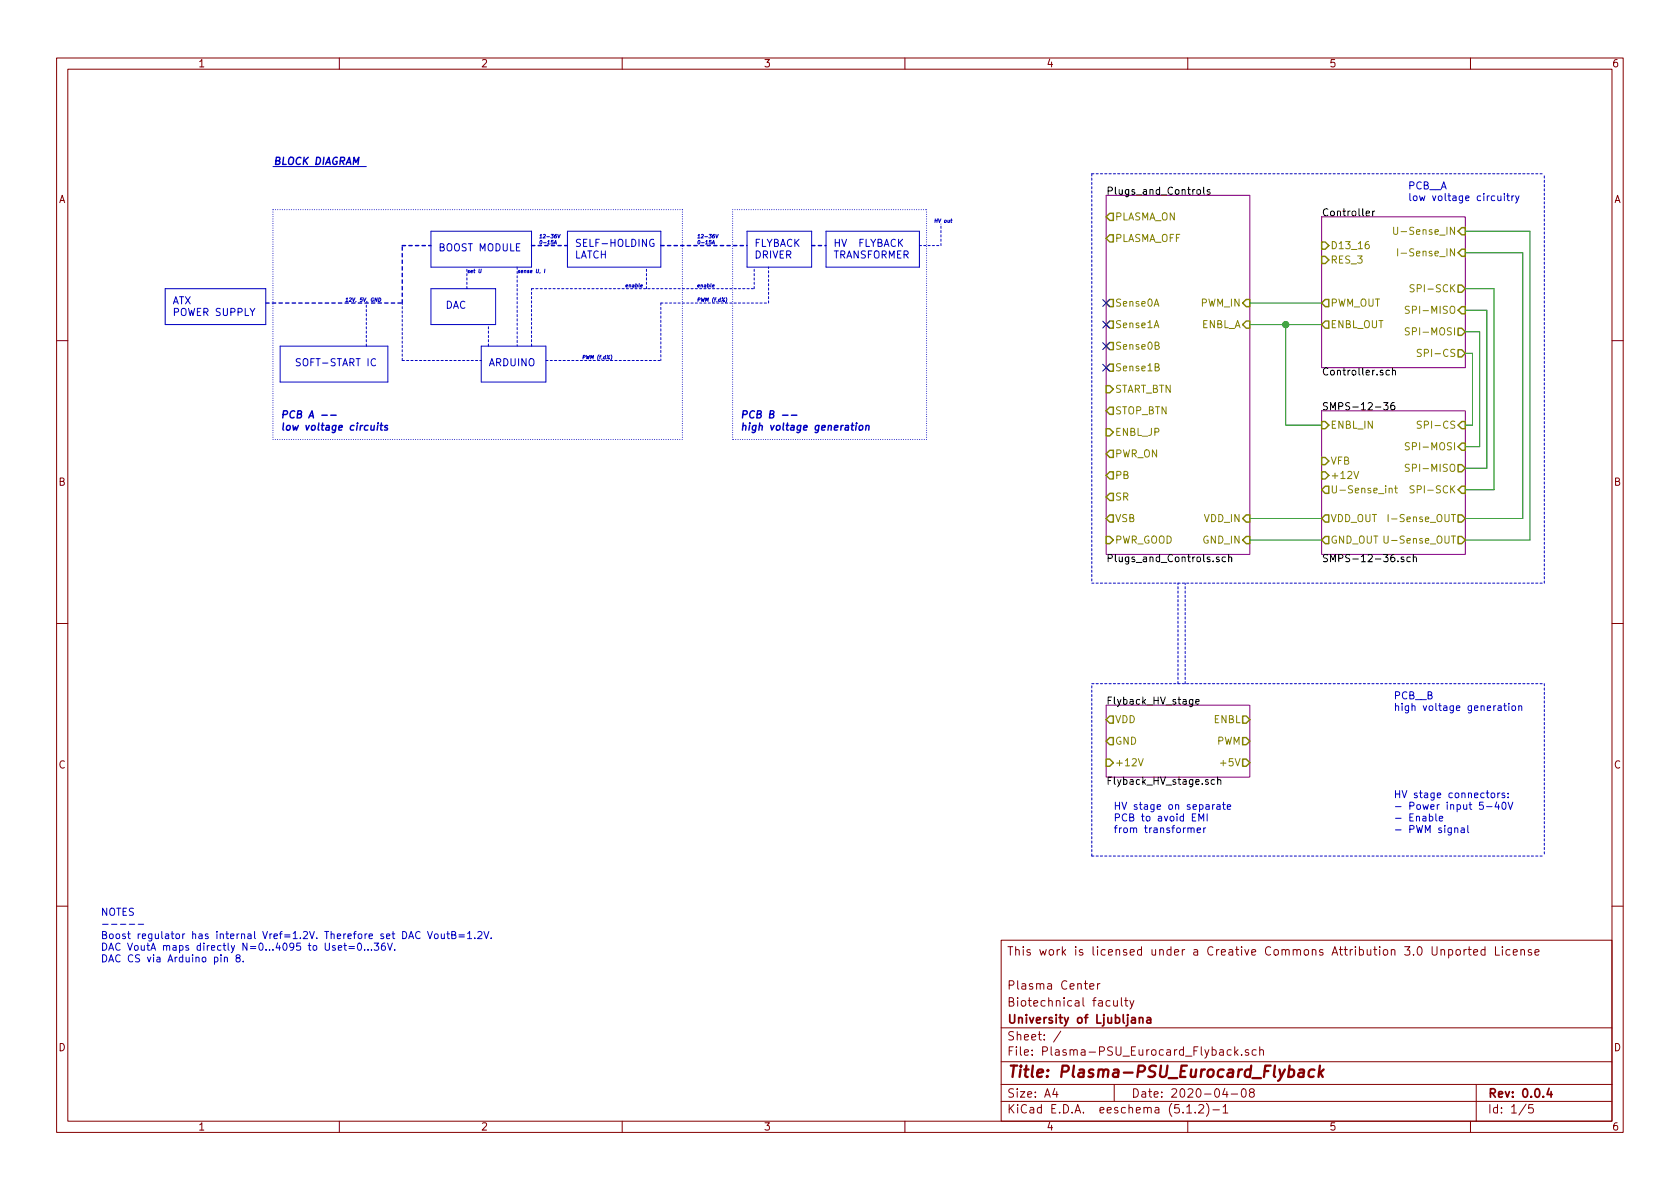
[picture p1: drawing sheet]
<svg xmlns="http://www.w3.org/2000/svg" width="297mm" height="210mm" viewBox="0 0 297 210" stroke-linecap="round" stroke-linejoin="round" font-family="sans-serif">
<g fill="none" stroke="#840000" stroke-width=".18">
<path d="M10 10.3h277v189.9h-277zM12 12.2h273v186.1h-273zM60 10.3v1.9M110 10.3v1.9M160 10.3v1.9M210 10.3v1.9M260 10.3v1.9M10 60.2h2M285 60.2h2M10 110.3h2M285 110.3h2M10 160.2h2"/>
<path d="M177 166.3h108v32h-108zM192.7 174.4l.7-.1-.1-.3-.4-.1-.2 .2 .1 .7h.5M194.1 173.9v1M194.5 173.9l-.3 .1-.1 .2M196.9 176.9v.8a.39 .39 0 0 0 .7 .1M197.6 176.9v1M198.3 176.4v1.3l.2 .2M198.8 176.9h.6M199.1 176.4v1.3l.3 .2M199.8 176.9l.3 1M200.5 176.9l-.5 1.4-.2 .1M254.8 168l.2-.1 .3 .1 .1 .9"/>
<path d="M254.8 167.9v1M256.1 168l.5-.1 .2 .3-.1 .6h-.6M256.1 167.9v1.5M257.5 168l.2-.1 .4 .1v.8l-.2 .1-.4-.1zM258.9 167.9v1M259.3 167.9l-.3 .1-.1 .2M259.6 167.9h.5M259.8 167.4v1.3l.3 .2M260.6 168.4l.7-.1-.1-.3-.4-.1-.2 .2v.7h.6M262.6 168l-.5-.1-.3 .3 .2 .6h.6M262.6 167.4v1.5M264.4 167.4v1.5h.7"/>
<path d="M265.6 167.4v.2M265.6 167.9v1M267 168l-.5-.1-.2 .3v.6l.2 .1 .5-.1M267.6 168.4l.7-.1-.1-.3-.4-.1-.2 .2v.7h.6M268.9 168l.2-.1 .4 .1v.9M268.9 167.9v1M270.8 168l-.4-.1-.2 .2 .1 .2 .5 .2v.3h-.6M271.4 168.4l.7-.1v-.3l-.5-.1-.2 .2 .1 .7h.6M285 160.2h2M60 198.3v1.9M110 198.3v1.9M160 198.3v1.9"/>
<path d="M177 194.8h108M177 191.8h108M177 187.8h108M177 181.8h108M186.5 192.5l-.4 1h1M186.8 193v1M187.6 182.3l-1.3 2M197 191.8v3M209.8 195.8l.5-.5v1.5M209.8 196.8h.9M210 198.3v1.9M211.3 196.7v.1"/>
<path d="M212 195.5l.2-.2h.3l.3 .5-.9 1h.9M213.3 195.1a1.71 1.71 0 0 1 0 2.3M214.5 196.3h1.1M216.3 195.8l.4-.5v1.5M216.3 196.8h.8M216.6 192.5l-.4 1h.9M216.9 193v1M217.7 185.7l-.5-.1-.2 .3 .1 .6h.6M217.7 193.5h1.1M218.3 185.1v1.5M218.5 186l.4 .6M218.9 185.6l-.6 .6"/>
<path d="M219.5 186.5v.1M219.6 192.7l.4-.2a.94 .94 0 0 1 0 1.5 .82 .82 0 0 1-.4-1.3zM220.8 185.7a.37 .37 0 0 0-.6 .1v.2l.6 .2v.1l-.2 .3-.4-.1M221.2 193.2l-.3-.3 .1-.2 .2-.2 .4 .1 .2 .2-.1 .2-.6 .2a.48 .48 0 0 0-.1 .7l.2 .1 .5-.1a.48 .48 0 0 0-.1-.7h-.1M222.1 185.7l-.4-.1-.3 .3 .1 .6 .2 .1 .4-.1M222.7 185.7h.1a.37 .37 0 0 1 .6 .1v.8M222.7 185.1v1.5M260 198.3v1.9M261 191.8v6.5M269.8 195.2l-1.2 2M271 195.3h-.7v.7l.2-.1 .5 .1 .1 .2-.1 .5-.2 .1-.5-.1"/>
</g>
<path d="M201.4 179.9v1M201.4 180.1l.3-.2 .3 .1 .1 .9M202.8 180h.6l.1 .9M203.5 180.3l-.6 .1a.29 .29 0 0 0-.2 .2 .29 .29 0 0 0 .2 .3l.6-.1M273.9 192.5l-.4 1h.9M274.2 193v1" fill="none" stroke="#840000" stroke-width=".3"/>
<path d="M229.7 189.2h.8l.1 .2-.2 1M230.6 189.6l-.7 .1a.4 .4 0 0 0-.4 .3 .4 .4 0 0 0 .3 .4l.7-.1M232.4 189.2a.68 .68 0 0 0-1 .3l-.1 .6 .2 .2 .2 .1 .6-.1M233.4 188.4l-.3 2M233.4 189.7l.5 .7M234 189.1l-.8 .8" fill="none" stroke="#840000" stroke-width=".41"/>
<path d="M195.6 34.5h25.4v63.5h-25.4zM233.7 38.3h25.4v26.7h-25.4zM233.7 72.6h25.4v25.4h-25.4zM195.6 124.7h25.4v12.7h-25.4z" fill="none" stroke="#840084" stroke-width=".18"/>
<g fill="none" stroke="#000" stroke-width=".18">
<path d="M211.7 33.6l.2-.1 .3 .1 .1 .2-.1 .5-.3 .1-.2-.2zM212.8 33.1v1.1l.2 .2M213.9 33.6l-.3-.1-.2 .2 .1 .2 .4 .1v.3h-.5M241.6 37.7l.5-.1v-.2l-.4-.1-.1 .2v.6h.5M242.7 37.3v.9M243.1 37.3l-.4 .3M244.6 71.2h.8l-.4 .5 .4 .1v.5l-.2 .2-.6-.2M245.7 65.5h-.4l-.2 .2 .1 .6h.5M246.2 65.6l.2-.1h.3v.8M246.2 65v1.3M246.5 71.2l-.4 .1-.2 .4v.6l.3 .2 .3-.1 .1-.2-.1-.5h-.3l-.3 .2M215.5 98.5h-.3l-.1 .2v.2l.4 .1v.3h-.4"/>
<path d="M216.7 98.5h-.4l-.2 .2 .1 .6h.5M217.2 98.6l.2-.1h.3l.1 .8M217.2 98.1v1.2M248.2 98.5h-.3l-.2 .2 .1 .2 .4 .1v.3h-.5M249.4 98.5h-.4l-.3 .2 .2 .6h.5M249.9 98.6l.2-.1h.3v.8M249.9 98.1v1.2M211.4 124.1l.6-.1v-.3h-.4l-.2 .2 .1 .6h.5M214.8 137.9h-.4l-.3 .2 .2 .6h.5M215.3 138l.2-.1h.3v.8M215.3 137.4v1.3"/>
</g>
<g fill="none" stroke="#848400" stroke-width=".25">
<path d="M195.6 38.3l.6-.6h.6v1.3h-.6zM195.6 42.2l.6-.7h.6v1.3h-.6zM195.6 53.6l.6-.6h.6v1.2h-.6zM195.6 57.4l.6-.6h.6v1.2h-.6zM220.3 56.8h.7v1.2h-.7l-.6-.6zM220.3 53h.7v1.2h-.7l-.6-.6zM233.7 45.3h.6l.6 .7-.6 .6h-.6zM233.7 42.8h.6l.6 .6-.6 .7h-.6zM234.3 56.8h.6v1.2h-.6l-.6-.6zM234.3 53h.6v1.2h-.6l-.6-.6zM257.8 44.7l.6-.6h.7v1.2h-.7zM257.8 40.9l.6-.6h.7v1.2h-.7z"/>
<path d="M257.8 50.4h.6l.7 .6-.7 .7h-.6zM257.8 54.9l.6-.7h.7v1.3h-.7zM257.8 58h.6l.7 .7-.7 .6h-.6zM195.6 75.8h.6l.6 .6-.6 .7h-.6zM195.6 68.2h.6l.6 .6-.6 .7h-.6zM195.6 61.2l.6-.6h.6v1.2h-.6zM196.2 79.6h.6v1.3h-.6l-.6-.6zM196.2 72h.6v1.3h-.6l-.6-.7zM196.2 64.4h.6v1.3h-.6l-.6-.7zM233.7 74.5h.6l.6 .7-.6 .6h-.6zM257.8 61.8h.6l.7 .7-.7 .6h-.6zM257.8 79l.6-.6h.7v1.2h-.7z"/>
<path d="M258.4 74.5h.7v1.3h-.7l-.6-.6zM195.6 94.9h.6l.6 .6-.6 .6h-.6zM196.2 83.4h.6v1.3h-.6l-.6-.6zM196.2 87.2h.6v1.3h-.6l-.6-.6zM196.2 91.1h.6v1.2h-.6l-.6-.6zM220.3 91.1h.7v1.2h-.7l-.6-.6zM220.3 94.9h.7v1.2h-.7l-.6-.6zM233.7 83.4h.6l.6 .7-.6 .6h-.6zM233.7 80.9h.6l.6 .6-.6 .7h-.6zM234.3 91.1h.6v1.2h-.6l-.6-.6zM234.3 94.9h.6v1.2h-.6l-.6-.6zM234.3 86h.6v1.2h-.6l-.6-.6z"/>
<path d="M257.8 91.1h.6l.7 .6-.7 .6h-.6zM257.8 94.9h.6l.7 .6-.7 .6h-.6zM257.8 86.6l.6-.6h.7v1.2h-.7zM257.8 82.2h.6l.7 .6-.7 .6h-.6zM195.6 127.2l.6-.6h.6v1.3h-.6zM195.6 134.2h.6l.6 .7-.6 .6h-.6zM196.2 130.4h.6v1.3h-.6l-.6-.6zM219.7 126.6h.6l.7 .6-.7 .7h-.6zM219.7 130.4h.6l.7 .7-.7 .6h-.6zM219.7 134.2h.6l.7 .7-.7 .6h-.6z"/>
</g>
<g fill="none" stroke="#848400" stroke-width=".18">
<path d="M204.1 54.1l.4-1.2 .4 1.2M204.1 58l.4-1.3 .4 1.3M242 42.7l-.4 .1-.2 .5v.6l.2 .1 .4-.1 .1-.1-.1-.5-.4-.1-.2 .3M246.4 40.2v1l.2 .2h.4l.1-.2v-1M247.1 44v1.3M247.7 44.8h1M249.2 54.2l-.5-.1-.2 .2v.3l.6 .3 .1 .3-.3 .2h-.4M249.2 58h-.5l-.2 .1v.3l.6 .3 .1 .3-.3 .2h-.4M250 50.4l-.4-.1-.2 .2v.3l.5 .3 .1 .3-.2 .2h-.5M204.2 61.1h.6l.1-.5-.7-.1v1.3h.5l.3-.3v-.2l-.3-.2M204.2 64.9h.6l.1-.5-.7-.1v1.3h.5l.3-.3v-.2l-.3-.2M249.2 78.4l-.5-.1-.2 .1v.4l.6 .2 .1 .3-.3 .2h-.4"/>
<path d="M251.3 61.8h-.5l-.2 .1v.3l.6 .3 .1 .3-.2 .2h-.5M251.3 74.5h-.5l-.2 .1v.3l.6 .3 .1 .3-.2 .2h-.5M239.4 83.4l.4 1.2 .4-1.2M244.7 94.8v1l.3 .3 .3-.1 .1-.2v-1M245.4 91v1.2M245.6 86.5l.2-.2 .3 .1 .1 .8M245.6 86.3v.9M246 91.8h1M246.6 86.3h.5M246.8 85.9v1.1l.3 .2M249.2 82.2l-.5-.1-.2 .1v.4l.6 .2 .1 .3-.3 .3-.4-.1M250 86l-.4-.1-.2 .1v.4l.5 .2 .1 .3-.2 .3-.5-.1"/>
<path d="M201.3 134.2l.4 1.2 .4-1.2"/>
</g>
<path d="M221 53.6h12.7M221 57.4h12.7M227.3 57.4v17.8h6.4M259.1 40.9h11.4v54.6h-11.4M259.1 44.7h10.1v47h-10.1M259.1 58.7h2.5v20.3h-2.5M259.1 54.9h3.8v27.9h-3.8M259.1 51h5.1v35.6h-5.1M259.1 62.5h1.2v12.7h-1.2M221 95.5h12.7M221 91.7h12.7" fill="none" stroke="#008400" stroke-width=".18"/>
<circle cx="227.3" cy="57.4" r=".51" fill="#008400" stroke="#008400" stroke-width=".25"/>
<g fill="none" stroke="#0000c2" stroke-width=".18" stroke-dasharray=".4 .4">
<path d="M193 30.7v72.4M193 30.7h80M82.5 51v-3.8M91.4 47.2v14M94 51h39.3M114.3 51v-3.8M116.8 53.6h19.1M116.8 53.6v10.1M133.3 51v-3.8M135.9 53.6v-6.4M162.6 43.4h3.8M166.4 43.4v-3.8"/>
<path d="M64.8 61.2v-7.6M71.1 63.7h14M71.1 63.7v-10.1M86.4 61.2v-3.8M94 61.2v-10.2M96.5 63.7h20.3M193 103.1h80M273 103.1v-72.4M193 120.9h80M208.3 120.9v-17.8M209.5 120.9v-17.8M273 120.9v30.5"/>
<path d="M193 151.4v-30.5M193 151.4h80"/>
</g>
<g fill="none" stroke="#0000c2" stroke-width=".18">
<path d="M48.3 29.5h16.5M168.1 38.9h.3M168.2 38.7l-.1 .6h.2M264.8 34.6l.1 .8 .3 .1 .2-.1M265.4 34.6v.9M266 34.2v.1M266 34.6v.9M266.4 34.6h.5M266.6 34.2v1.1l.3 .2M267.3 34.6v.9M267.7 34.6l-.4 .3M268 34.6l.3 .9"/>
<path d="M268.6 34.6l-.5 1.2-.1 .1M29.2 51h17.8v6.4h-17.8zM67 52.7a.32 .32 0 0 1 .3 .3 .32 .32 0 0 1-.4 .3zM76.2 40.9h17.8v6.3h-17.8zM76.2 51h11.4v6.4h-11.4zM84.7 47.6v.5l.1 .1h.2l.1-.6M96.3 47.6v.6M97.9 43.1l.3-.6 .2 .6M98 43h.3M98.6 41.4l.2 .7 .3-.7M100.3 40.9h16.5v6.3h-16.5zM113.3 50.6l.3-.1v-.1h-.3v.3h.2"/>
<path d="M115.6 42.4a.59 .59 0 0 0-.7 .6 .59 .59 0 0 0 .7 .5v-.5h-.2M125.9 43.1l.3-.6 .1 .6M126 50.6l.3-.1v-.1h-.3v.3h.2M126 43h.3M126.6 41.4l.1 .7 .3-.7M128.4 52.6a.73 .73 0 0 1-.2 1M132.1 40.9h11.4v6.3h-11.4zM146 40.9h16.6v6.3h-16.6zM159.1 42.9l.5 .7M159.6 42.3l-.7 .7M49.5 61.2h19.1v6.4h-19.1zM66.4 63.5a.6 .6 0 0 0-.8 .5 .6 .6 0 0 0 .6 .7l.2-.1"/>
<path d="M85.1 61.2h11.4v6.4h-11.4zM108.1 62.8a.73 .73 0 0 1-.2 .9M264.9 124.9h.5v.7M265.4 125.1l-.4 .1-.2 .1 .2 .3h.4M265.9 124.8h.4M266 124.4v1.1l.3 .1M266.8 124.4v.1M266.8 124.8v.8M267.4 124.9l.1-.1 .4 .1 .1 .5-.2 .2h-.3l-.1-.1zM268.5 124.9l.2-.1 .3 .1 .1 .7M268.5 124.8v.8M210 146.5l.2-.1 .3 .1 .1 .7"/>
<path d="M210.6 146.6l.2-.2 .3 .1v.7M211.4 143.9h-.6v1.3h.6M211.7 146.8l.6-.1-.1-.2-.3-.1-.2 .2v.6h.5M212 145.2v-1.3l.4 .9 .4-.9v1.3M212.8 146.4v.8M213.2 146.4l-.3 .1-.1 .1M213.4 143.9v1.3M214.8 142.3h-.3l-.1 .2M215.2 142.3h.5v.8M215.7 142.6h-.4l-.2 .2 .2 .3h.4M216.2 142.3h.4M216.3 141.9v1l.3 .2"/>
<path d="M217 142.7l.6-.1-.1-.3h-.3l-.2 .2v.6h.5M253.9 143.9v1.1l.2 .2M254.5 144.7l.6-.1-.1-.2-.3-.1-.2 .2 .1 .6h.4M257.2 146.5l.2-.1 .3 .1 .1 .7M258.4 146.5h.5v.7M258.9 146.7l-.4 .1-.2 .1 .2 .3h.4M259.5 146v1.1l.2 .1M262.8 142.6h1M263.7 140.3l.3-.1 .2 .2 .1 .4-.1 .2-.3 .1-.2-.2zM264.6 141.8l-.3 .9h.8M264.8 140.2v.9M264.9 142.3v.8"/>
<path d="M265.2 140.2l-.4 .3M265.7 142l.2-.1a.69 .69 0 0 1 .4 .6 .69 .69 0 0 1-.4 .6l-.3-.2v-.3zM266 140.3l-.3-.1-.1 .2v.2l.4 .1v.3h-.4M266.6 140.9v.2M266.6 140.3v.1M266.6 141.9l.5 1.2 .4-1.2M18.1 163.4h1M19.7 163.4h1M21.3 163.4h1M22.9 163.4h.9M24.4 163.4h1M39.7 169.4l.2-.1h.3v.8"/>
<path d="M39.7 169.3v.8M42 169.4l-.2-.1v-.3l.2-.2 .3 .1 .2 .2-.1 .2-.5 .1-.2 .2v.3l.3 .2 .3-.1 .2-.1v-.3l-.3-.2M43 170v.1M60.8 167.2h.5M61 166.8v1.1l.3 .1M61.7 167.4h1M61.7 167.7h1M63.4 166.8h.1a.67 .67 0 0 1 .4 .6 .67 .67 0 0 1-.4 .6 .83 .83 0 0 1-.1-1.2zM64.5 167.9v.1M65.1 167.9v.1M65.7 167.9v.1M66.2 166.8h.8l-.5 .5 .4 .1 .1 .4-.3 .2-.5-.1"/>
<path d="M68 166.8h-.3a.87 .87 0 0 0 0 1.2l.4-.1v-.5l-.4-.1-.3 .2M68.5 166.8l.4 1.2 .5-1.2M69.8 167.9v.1M75.6 164.7l.4 1.3 .5-1.3M76.9 165.2l.3-.1 .3 .3v.4l-.3 .2-.3-.1-.1-.1zM78 165.1l.1 .8 .3 .1 .2-.1M78.6 165.1v.9M79 165.1h.5M79.2 164.7v1.1l.3 .2M79.9 165.3h.5l.2-.2-.1-.3-.6-.1v1.3h.5l.2-.1v-.3l-.3-.3M81.2 165.3h.9M81.2 165.7h.9"/>
<path d="M82.7 165.1l.3-.4v1.3M82.7 166h.7M83.9 165.9v.1M84.5 164.8l.5-.1 .2 .1v.3v.2l-.8 .7h.8M85.6 164.7l.4 1.3 .4-1.3M86.8 165.9v.1"/>
</g>
<path d="M47 53.6h24.1M71.1 43.4h5.1M71.1 53.6v-10.2M94 43.4h6.3M116.8 43.4h15.3M143.5 43.4h2.5" fill="none" stroke="#0000c2" stroke-width=".25" stroke-dasharray=".6 .6"/>
<g fill="none" stroke="#0000c2" stroke-width=".25">
<path d="M56.9 73.4h1M58.5 73.4h.9M66.8 75.2l-.1 .9M66.9 74.8l-.1 .1M67.2 75.2h.5M67.4 74.8l-.1 1.1 .3 .2M68.5 75.3l-.3-.1-.2 .3 .5 .2v.3h-.5M138.4 73.4h.9M139.9 73.4h1M151.5 74.8l-.1 .1M152 75.3l.4-.1 .2 .3-.1 .3-.3 .3-.2-.1-.1-.2zM153.1 75.4l.2-.2 .3 .1v.8"/>
<path d="M153.2 75.2l-.2 .9"/>
</g>
<path d="M48.3 37.1v40.6M120.6 37.1v40.6M120.6 37.1h-72.3M129.5 37.1h34.3M163.8 37.1v40.6M48.3 77.7h72.3M129.5 77.7v-40.6M163.8 77.7h-34.3" fill="none" stroke="#0000c2" stroke-width=".18" stroke-dasharray="0 .4"/>
<path d="M195 53l1.2 1.2M195 56.8l1.2 1.2M196.2 53l-1.2 1.2M196.2 56.8l-1.2 1.2M195 60.6l1.2 1.2M195 64.4l1.2 1.2M196.2 60.6l-1.2 1.2M196.2 64.4l-1.2 1.2" fill="none" stroke="#000084" stroke-width=".18"/>
<text font-size="2.8" fill="#840000" x="178" y="190.5">Title: Plasma-PSU_Eurocard_Flyback</text>
<g font-size="2.1" fill="#840000">
<text x="178" y="169">This work is licensed under a Creative Commons Attribution 3.0 Unported License</text>
<text x="178" y="178">Biotechnical faculty</text>
<text x="178" y="175">Plasma Center</text>
<text x="178" y="184">Sheet: /</text>
<text x="178" y="181">University of Ljubljana</text>
<text x="178" y="186.7">File: Plasma-PSU_Eurocard_Flyback.sch</text>
<text x="178" y="196.9">KiCad E.D.A. eeschema (5.1.2)-1</text>
<text x="178" y="194.1">Size: A4</text>
<text x="200" y="194.1">Date: 2020-04-08</text>
<text x="263" y="194.1">Rev: 0.0.4</text>
<text x="263" y="196.9">Id: 1/5</text>
</g>
<g font-size="1.8" fill="#840000">
<text x="35" y="11.9">1</text>
<text x="85" y="11.9">2</text>
<text x="135" y="11.9">3</text>
<text x="185" y="11.9">4</text>
<text x="235" y="11.9">5</text>
<text x="285" y="11.9">6</text>
<text x="10.4" y="35.9">A</text>
<text x="285.4" y="35.9">A</text>
<text x="10.4" y="85.9">B</text>
<text x="285.4" y="85.9">B</text>
<text x="10.4" y="135.9">C</text>
<text x="285.4" y="135.9">C</text>
<text x="10.4" y="185.9">D</text>
<text x="285.4" y="185.9">D</text>
<text x="35" y="199.9">1</text>
<text x="85" y="199.9">2</text>
<text x="135" y="199.9">3</text>
<text x="185" y="199.9">4</text>
<text x="235" y="199.9">5</text>
<text x="285" y="199.9">6</text>
</g>
<g font-size="1.8" fill="#0000c2">
<text x="48.3" y="29.2">BLOCK DIAGRAM</text>
<text x="248.9" y="33.5">PCB__A</text>
<text x="248.9" y="35.6">low voltage circuitry</text>
<text x="77.5" y="44.4">BOOST MODULE</text>
<text x="101.6" y="43.7">SELF-HOLDING</text>
<text x="101.6" y="45.7">LATCH</text>
<text x="133.3" y="43.7">FLYBACK</text>
<text x="133.3" y="45.7">DRIVER</text>
<text x="147.3" y="43.7">HV FLYBACK</text>
<text x="147.3" y="45.7">TRANSFORMER</text>
<text x="30.5" y="53.8">ATX</text>
<text x="30.5" y="55.9">POWER SUPPLY</text>
<text x="78.7" y="54.6">DAC</text>
<text x="52.1" y="64.8">SOFT-START IC</text>
<text x="86.4" y="64.8">ARDUINO</text>
<text x="49.5" y="74">PCB A --</text>
<text x="49.5" y="76.1">low voltage circuits</text>
<text x="130.8" y="74">PCB B --</text>
<text x="130.8" y="76.1">high voltage generation</text>
<text x="246.4" y="123.7">PCB__B</text>
<text x="246.4" y="125.7">high voltage generation</text>
<text x="196.8" y="143.2">HV stage on separate</text>
<text x="246.4" y="141.1">HV stage connectors:</text>
<text x="246.4" y="143.2">- Power input 5-40V</text>
<text x="196.8" y="145.3">PCB to avoid EMI</text>
<text x="196.8" y="147.3">from transformer</text>
<text x="246.4" y="145.3">- Enable</text>
<text x="246.4" y="147.3">- PWM signal</text>
<text x="17.8" y="161.9">NOTES</text>
<text x="17.8" y="166.1">Boost regulator has internal Vref=1.2V. Therefore set DAC VoutB=1.2V.</text>
<text x="17.8" y="168.1">DAC VoutA maps directly N=0...4095 to Uset=0...36V.</text>
<text x="17.8" y="170.2">DAC CS via Arduino pin 8.</text>
</g>
<g font-size="1.8">
<text x="195.6" y="34.4">Plugs_and_Controls</text>
<text x="233.7" y="38.2">Controller</text>
<text x="233.7" y="66.4">Controller.sch</text>
<text x="233.7" y="72.5">SMPS-12-36</text>
<text x="195.6" y="99.4">Plugs_and_Controls.sch</text>
<text x="233.7" y="99.4">SMPS-12-36.sch</text>
<text x="195.6" y="124.6">Flyback_HV_stage</text>
<text x="195.6" y="138.8">Flyback_HV_stage.sch</text>
</g>
<g font-size="1.8" fill="#848400">
<text x="197.1" y="39">PLASMA_ON</text>
<text x="247.7" y="41.5">U-Sense_IN</text>
<text x="197.1" y="42.8">PLASMA_OFF</text>
<text x="235.2" y="46.6">RES_3</text>
<text x="235.2" y="44.1">D13_16</text>
<text x="248.5" y="45.3">I-Sense_IN</text>
<text x="250.4" y="51.7">SPI-SCK</text>
<text x="197.1" y="54.2">Sense0A</text>
<text x="197.1" y="58">Sense1A</text>
<text x="212.4" y="58">ENBL_A</text>
<text x="212.4" y="54.2">PWM_IN</text>
<text x="235.2" y="58">ENBL_OUT</text>
<text x="235.2" y="54.2">PWM_OUT</text>
<text x="249.6" y="55.5">SPI-MISO</text>
<text x="249.6" y="59.3">SPI-MOSI</text>
<text x="197.1" y="61.8">Sense0B</text>
<text x="197.1" y="65.7">Sense1B</text>
<text x="251.7" y="63.1">SPI-CS</text>
<text x="197.1" y="69.5">START_BTN</text>
<text x="197.1" y="77.1">ENBL_JP</text>
<text x="197.1" y="73.3">STOP_BTN</text>
<text x="235.2" y="75.8">ENBL_IN</text>
<text x="251.7" y="75.8">SPI-CS</text>
<text x="197.1" y="80.9">PWR_ON</text>
<text x="235.2" y="82.2">VFB</text>
<text x="249.6" y="83.4">SPI-MISO</text>
<text x="249.6" y="79.6">SPI-MOSI</text>
<text x="197.1" y="84.7">PB</text>
<text x="197.1" y="88.5">SR</text>
<text x="235.2" y="84.7">+12V</text>
<text x="235.2" y="87.2">U-Sense_int</text>
<text x="250.4" y="87.2">SPI-SCK</text>
<text x="197.1" y="92.3">VSB</text>
<text x="213" y="92.3">VDD_IN</text>
<text x="235.2" y="92.3">VDD_OUT</text>
<text x="246.6" y="92.3">I-Sense_OUT</text>
<text x="197.1" y="96.1">PWR_GOOD</text>
<text x="212.8" y="96.1">GND_IN</text>
<text x="235.2" y="96.1">GND_OUT</text>
<text x="245.8" y="96.1">U-Sense_OUT</text>
<text x="197.1" y="127.9">VDD</text>
<text x="197.1" y="131.7">GND</text>
<text x="214.6" y="127.9">ENBL</text>
<text x="215.1" y="131.7">PWM</text>
<text x="197.1" y="135.5">+12V</text>
<text x="216.3" y="135.5">+5V</text>
</g>
<g font-size=".9" fill="#0000c2">
<text x="165.1" y="39.4">HV out</text>
<text x="95.2" y="42.1">12-36V</text>
<text x="95.2" y="43.2">0-15A</text>
<text x="123.2" y="42.1">12-36V</text>
<text x="123.2" y="43.2">0-15A</text>
<text x="61" y="53.4">12V, 5V, GND</text>
<text x="82.5" y="48.3">set U</text>
<text x="91.4" y="48.3">sense U, I</text>
<text x="110.5" y="50.8">enable</text>
<text x="123.2" y="53.4">PWM (f,d%)</text>
<text x="123.2" y="50.8">enable</text>
<text x="102.9" y="63.5">PWM (f,d%)</text>
</g>
</svg>
